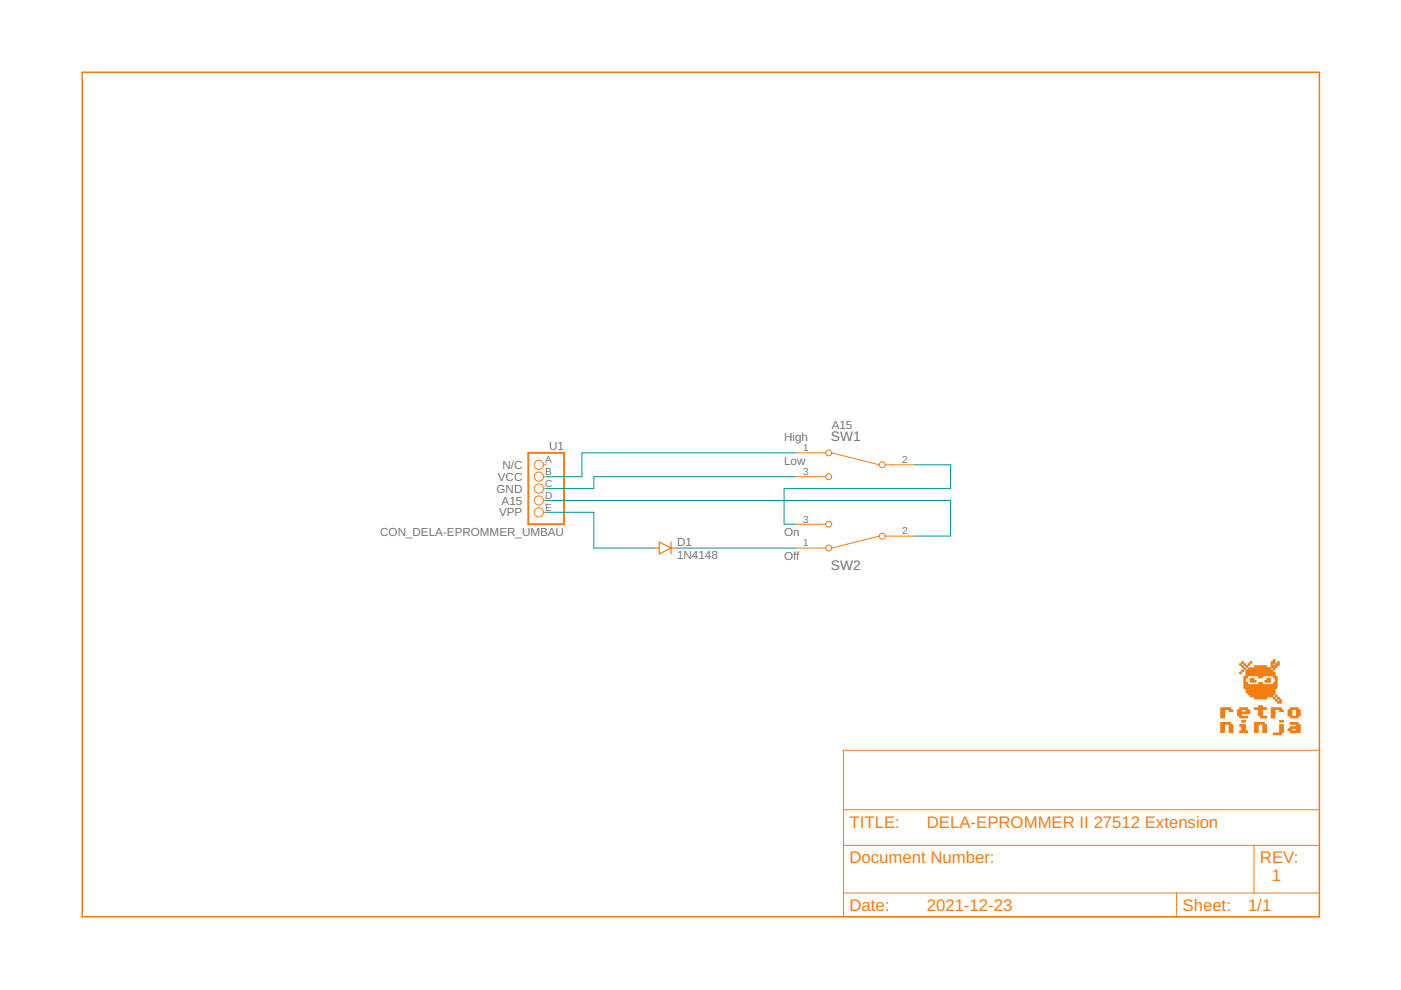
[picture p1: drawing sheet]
<svg xmlns="http://www.w3.org/2000/svg" width="297mm" height="210mm" viewBox="0 0 297 210" stroke-linecap="round" stroke-linejoin="round" font-family="sans-serif">
<path d="M112 96h7.6v15.1h-7.6z" fill="none" stroke="#f57c10" stroke-width=".42"/>
<g fill="none" stroke="#f57c10" stroke-width=".21">
<path d="M115.3 98.6h.5M168.8 96h6.3M175.1 96a.64 .64 0 0 1 .6-.6 .64 .64 0 0 1 .6 .6M175.1 96a.63 .63 0 0 0 .6 .6 .63 .63 0 0 0 .6-.6M176.3 96l10.1 2.6M186.4 98.6a.64 .64 0 0 0 .6 .6 .64 .64 0 0 0 .7-.6M186.4 98.6a.63 .63 0 0 1 .6-.7 .63 .63 0 0 1 .7 .7M187.7 98.6h6.3M115.3 101.1h.5M115.3 103.6h.5M115.3 106.1h.5M115.3 108.6h.5"/>
<path d="M168.8 101.1h6.3M168.8 116.2h6.3M168.8 111.1h6.3M175.1 116.2a.64 .64 0 0 0 .6 .6 .64 .64 0 0 0 .6-.6M175.1 116.2a.63 .63 0 0 1 .6-.6 .63 .63 0 0 1 .6 .6M186.4 113.7a.64 .64 0 0 1 .6-.6 .64 .64 0 0 1 .7 .6M186.4 113.7a.63 .63 0 0 0 .6 .6 .63 .63 0 0 0 .7-.6M186.4 113.7l-10.1 2.5M187.7 113.7h6.3M178.9 159.1h100.8v35.3h-100.8zM178.9 179.2h100.8M178.9 171.7h100.8"/>
<path d="M265.9 179.2v10.1M178.9 189.3h100.8M249.5 189.3v5.1"/>
<circle cx="114.3" cy="98.6" r=".97"/>
<circle cx="114.3" cy="106.1" r=".97"/>
<circle cx="114.3" cy="103.6" r=".97"/>
<circle cx="114.3" cy="108.6" r=".97"/>
<circle cx="114.3" cy="101.1" r=".97"/>
<circle cx="175.7" cy="101.1" r=".63"/>
<circle cx="175.7" cy="111.2" r=".63"/>
</g>
<path d="M138.5 116.2h1.3M139.8 114.9l2.5 1.3-2.5 1.3zM142.3 114.9v2.6M142.3 116.2h1.3" fill="none" stroke="#f57c10" stroke-width=".25"/>
<path d="M17.4 15.3h262.3v179.1h-262.3z" fill="none" stroke="#f57c10" stroke-width=".32"/>
<g fill="#f57c10" stroke="#f57c10" stroke-width=".21">
<circle cx="259" cy="155.2" r=".21"/>
<circle cx="259.4" cy="155.2" r=".21"/>
<circle cx="259" cy="154.7" r=".21"/>
<circle cx="259.4" cy="154.7" r=".21"/>
<circle cx="259" cy="154.3" r=".21"/>
<circle cx="259.4" cy="154.3" r=".21"/>
<circle cx="259" cy="153.8" r=".21"/>
<circle cx="259.4" cy="153.8" r=".21"/>
<circle cx="260.8" cy="155.2" r=".21"/>
<circle cx="261.2" cy="155.2" r=".21"/>
<circle cx="260.8" cy="154.7" r=".21"/>
<circle cx="261.2" cy="154.7" r=".21"/>
<circle cx="260.8" cy="154.3" r=".21"/>
<circle cx="261.2" cy="154.3" r=".21"/>
<circle cx="260.8" cy="153.8" r=".21"/>
<circle cx="261.2" cy="153.8" r=".21"/>
<circle cx="259" cy="153.4" r=".21"/>
<circle cx="259.4" cy="153.4" r=".21"/>
<circle cx="259.9" cy="153.4" r=".21"/>
<circle cx="260.3" cy="153.4" r=".21"/>
<circle cx="260.8" cy="153.4" r=".21"/>
<circle cx="261.2" cy="150.7" r=".21"/>
<circle cx="259" cy="152" r=".21"/>
<circle cx="259.4" cy="152" r=".21"/>
<circle cx="259" cy="151.6" r=".21"/>
<circle cx="259.4" cy="151.6" r=".21"/>
<circle cx="259" cy="151.1" r=".21"/>
<circle cx="259.4" cy="151.1" r=".21"/>
<circle cx="259" cy="150.7" r=".21"/>
<circle cx="259.4" cy="150.7" r=".21"/>
<circle cx="259" cy="150.3" r=".21"/>
<circle cx="259.4" cy="150.3" r=".21"/>
<circle cx="259.9" cy="150.3" r=".21"/>
<circle cx="260.3" cy="150.3" r=".21"/>
<circle cx="260.8" cy="150.7" r=".21"/>
<circle cx="260.8" cy="150.3" r=".21"/>
<circle cx="263" cy="155.2" r=".21"/>
<circle cx="263.5" cy="155.2" r=".21"/>
<circle cx="263.9" cy="155.2" r=".21"/>
<circle cx="263.5" cy="154.7" r=".21"/>
<circle cx="263.9" cy="154.7" r=".21"/>
<circle cx="263.5" cy="154.3" r=".21"/>
<circle cx="263.9" cy="154.3" r=".21"/>
<circle cx="263" cy="153.8" r=".21"/>
<circle cx="263.5" cy="153.8" r=".21"/>
<circle cx="263.9" cy="153.8" r=".21"/>
<circle cx="263.5" cy="152.9" r=".21"/>
<circle cx="263.9" cy="152.9" r=".21"/>
<circle cx="264.3" cy="155.2" r=".21"/>
<circle cx="266.1" cy="155.2" r=".21"/>
<circle cx="266.6" cy="155.2" r=".21"/>
<circle cx="266.1" cy="154.7" r=".21"/>
<circle cx="266.6" cy="154.7" r=".21"/>
<circle cx="266.1" cy="154.3" r=".21"/>
<circle cx="266.6" cy="154.3" r=".21"/>
<circle cx="266.1" cy="153.8" r=".21"/>
<circle cx="266.6" cy="153.8" r=".21"/>
<circle cx="267.9" cy="155.2" r=".21"/>
<circle cx="268.4" cy="155.2" r=".21"/>
<circle cx="267.9" cy="154.7" r=".21"/>
<circle cx="268.4" cy="154.7" r=".21"/>
<circle cx="267.9" cy="154.3" r=".21"/>
<circle cx="268.4" cy="154.3" r=".21"/>
<circle cx="267.9" cy="153.8" r=".21"/>
<circle cx="268.4" cy="153.8" r=".21"/>
<circle cx="266.1" cy="153.4" r=".21"/>
<circle cx="266.6" cy="153.4" r=".21"/>
<circle cx="267" cy="153.4" r=".21"/>
<circle cx="267.5" cy="153.4" r=".21"/>
<circle cx="267.9" cy="153.4" r=".21"/>
<circle cx="263" cy="152" r=".21"/>
<circle cx="263.5" cy="152" r=".21"/>
<circle cx="263.9" cy="152" r=".21"/>
<circle cx="262.6" cy="151.6" r=".21"/>
<circle cx="263" cy="151.6" r=".21"/>
<circle cx="262.6" cy="151.1" r=".21"/>
<circle cx="263" cy="151.1" r=".21"/>
<circle cx="263.5" cy="151.1" r=".21"/>
<circle cx="263.9" cy="151.1" r=".21"/>
<circle cx="262.6" cy="150.7" r=".21"/>
<circle cx="263" cy="150.7" r=".21"/>
<circle cx="263" cy="150.3" r=".21"/>
<circle cx="263.5" cy="150.3" r=".21"/>
<circle cx="263.9" cy="150.3" r=".21"/>
<circle cx="264.3" cy="152" r=".21"/>
<circle cx="264.3" cy="151.1" r=".21"/>
<circle cx="264.8" cy="151.1" r=".21"/>
<circle cx="264.3" cy="150.7" r=".21"/>
<circle cx="264.8" cy="150.7" r=".21"/>
<circle cx="264.3" cy="150.3" r=".21"/>
<circle cx="269.7" cy="152" r=".21"/>
<circle cx="270.1" cy="152" r=".21"/>
<circle cx="269.7" cy="151.6" r=".21"/>
<circle cx="270.1" cy="151.6" r=".21"/>
<circle cx="269.7" cy="151.1" r=".21"/>
<circle cx="270.1" cy="151.1" r=".21"/>
<circle cx="269.7" cy="150.7" r=".21"/>
<circle cx="270.1" cy="150.7" r=".21"/>
<circle cx="269.7" cy="150.3" r=".21"/>
<circle cx="270.1" cy="150.3" r=".21"/>
<circle cx="270.6" cy="150.3" r=".21"/>
<circle cx="271" cy="150.3" r=".21"/>
<circle cx="271.5" cy="150.7" r=".21"/>
<circle cx="271.9" cy="150.7" r=".21"/>
<circle cx="271.5" cy="150.3" r=".21"/>
<circle cx="267.5" cy="152" r=".21"/>
<circle cx="267.9" cy="152" r=".21"/>
<circle cx="268.4" cy="152" r=".21"/>
<circle cx="267" cy="151.6" r=".21"/>
<circle cx="267.5" cy="151.6" r=".21"/>
<circle cx="267" cy="151.1" r=".21"/>
<circle cx="267.5" cy="151.1" r=".21"/>
<circle cx="267" cy="150.7" r=".21"/>
<circle cx="267.5" cy="150.7" r=".21"/>
<circle cx="266.1" cy="150.3" r=".21"/>
<circle cx="266.6" cy="150.3" r=".21"/>
<circle cx="267" cy="150.3" r=".21"/>
<circle cx="267.5" cy="150.3" r=".21"/>
<circle cx="267.9" cy="150.3" r=".21"/>
<circle cx="268.4" cy="150.3" r=".21"/>
<circle cx="267" cy="149.8" r=".21"/>
<circle cx="267.5" cy="149.8" r=".21"/>
<circle cx="273.7" cy="155.2" r=".21"/>
<circle cx="274.2" cy="155.2" r=".21"/>
<circle cx="274.6" cy="155.2" r=".21"/>
<circle cx="273.3" cy="154.7" r=".21"/>
<circle cx="273.7" cy="154.7" r=".21"/>
<circle cx="273.7" cy="154.3" r=".21"/>
<circle cx="274.2" cy="154.3" r=".21"/>
<circle cx="274.6" cy="154.3" r=".21"/>
<circle cx="273.7" cy="153.4" r=".21"/>
<circle cx="274.2" cy="153.4" r=".21"/>
<circle cx="274.6" cy="153.4" r=".21"/>
<circle cx="275" cy="155.2" r=".21"/>
<circle cx="275.5" cy="155.2" r=".21"/>
<circle cx="275" cy="154.7" r=".21"/>
<circle cx="275.5" cy="154.7" r=".21"/>
<circle cx="275" cy="154.3" r=".21"/>
<circle cx="275.5" cy="154.3" r=".21"/>
<circle cx="275" cy="153.8" r=".21"/>
<circle cx="275.5" cy="153.8" r=".21"/>
<circle cx="275" cy="153.4" r=".21"/>
<circle cx="273.7" cy="152" r=".21"/>
<circle cx="274.2" cy="152" r=".21"/>
<circle cx="274.6" cy="152" r=".21"/>
<circle cx="273.3" cy="151.6" r=".21"/>
<circle cx="273.7" cy="151.6" r=".21"/>
<circle cx="273.3" cy="151.1" r=".21"/>
<circle cx="273.7" cy="151.1" r=".21"/>
<circle cx="273.3" cy="150.7" r=".21"/>
<circle cx="273.7" cy="150.7" r=".21"/>
<circle cx="273.7" cy="150.3" r=".21"/>
<circle cx="274.2" cy="150.3" r=".21"/>
<circle cx="274.6" cy="150.3" r=".21"/>
<circle cx="275" cy="152" r=".21"/>
<circle cx="275" cy="151.6" r=".21"/>
<circle cx="275.5" cy="151.6" r=".21"/>
<circle cx="275" cy="151.1" r=".21"/>
<circle cx="275.5" cy="151.1" r=".21"/>
<circle cx="275" cy="150.7" r=".21"/>
<circle cx="275.5" cy="150.7" r=".21"/>
<circle cx="275" cy="150.3" r=".21"/>
<circle cx="271.5" cy="155.2" r=".21"/>
<circle cx="271.9" cy="155.2" r=".21"/>
<circle cx="271.5" cy="154.7" r=".21"/>
<circle cx="271.9" cy="154.7" r=".21"/>
<circle cx="271.5" cy="154.3" r=".21"/>
<circle cx="271.9" cy="154.3" r=".21"/>
<circle cx="271.5" cy="153.8" r=".21"/>
<circle cx="271.9" cy="153.8" r=".21"/>
<circle cx="271.5" cy="152.9" r=".21"/>
<circle cx="271.9" cy="152.9" r=".21"/>
<circle cx="270.1" cy="155.6" r=".21"/>
<circle cx="270.6" cy="155.6" r=".21"/>
<circle cx="271" cy="155.6" r=".21"/>
<circle cx="271.5" cy="155.6" r=".21"/>
<circle cx="263.9" cy="145.8" r=".21"/>
<circle cx="263.9" cy="145.4" r=".21"/>
<circle cx="263.9" cy="144.9" r=".21"/>
<circle cx="265.2" cy="147.6" r=".21"/>
<circle cx="265.7" cy="147.6" r=".21"/>
<circle cx="264.8" cy="147.1" r=".21"/>
<circle cx="265.2" cy="147.1" r=".21"/>
<circle cx="265.7" cy="147.1" r=".21"/>
<circle cx="264.3" cy="146.7" r=".21"/>
<circle cx="264.8" cy="146.7" r=".21"/>
<circle cx="265.2" cy="146.7" r=".21"/>
<circle cx="265.7" cy="146.7" r=".21"/>
<circle cx="266.1" cy="148" r=".21"/>
<circle cx="266.6" cy="148" r=".21"/>
<circle cx="267" cy="148" r=".21"/>
<circle cx="267.5" cy="148" r=".21"/>
<circle cx="266.1" cy="147.6" r=".21"/>
<circle cx="266.6" cy="147.6" r=".21"/>
<circle cx="267" cy="147.6" r=".21"/>
<circle cx="267.5" cy="147.6" r=".21"/>
<circle cx="266.1" cy="147.1" r=".21"/>
<circle cx="266.6" cy="147.1" r=".21"/>
<circle cx="267" cy="147.1" r=".21"/>
<circle cx="267.5" cy="147.1" r=".21"/>
<circle cx="266.1" cy="146.7" r=".21"/>
<circle cx="266.6" cy="146.7" r=".21"/>
<circle cx="267" cy="146.7" r=".21"/>
<circle cx="267.5" cy="146.7" r=".21"/>
<circle cx="267.9" cy="148" r=".21"/>
<circle cx="268.4" cy="148" r=".21"/>
<circle cx="267.9" cy="147.6" r=".21"/>
<circle cx="268.4" cy="147.6" r=".21"/>
<circle cx="268.8" cy="147.6" r=".21"/>
<circle cx="269.2" cy="147.6" r=".21"/>
<circle cx="267.9" cy="147.1" r=".21"/>
<circle cx="268.4" cy="147.1" r=".21"/>
<circle cx="268.8" cy="147.1" r=".21"/>
<circle cx="269.2" cy="147.1" r=".21"/>
<circle cx="267.9" cy="146.7" r=".21"/>
<circle cx="268.4" cy="146.7" r=".21"/>
<circle cx="268.8" cy="146.7" r=".21"/>
<circle cx="269.2" cy="146.7" r=".21"/>
<circle cx="264.3" cy="146.2" r=".21"/>
<circle cx="264.8" cy="146.2" r=".21"/>
<circle cx="265.2" cy="146.2" r=".21"/>
<circle cx="265.7" cy="146.2" r=".21"/>
<circle cx="264.3" cy="145.8" r=".21"/>
<circle cx="264.8" cy="145.8" r=".21"/>
<circle cx="265.2" cy="145.8" r=".21"/>
<circle cx="265.7" cy="145.8" r=".21"/>
<circle cx="264.3" cy="145.4" r=".21"/>
<circle cx="264.8" cy="145.4" r=".21"/>
<circle cx="265.2" cy="145.4" r=".21"/>
<circle cx="265.7" cy="145.4" r=".21"/>
<circle cx="264.3" cy="144.9" r=".21"/>
<circle cx="266.1" cy="146.2" r=".21"/>
<circle cx="266.6" cy="146.2" r=".21"/>
<circle cx="267" cy="146.2" r=".21"/>
<circle cx="267.5" cy="146.2" r=".21"/>
<circle cx="266.1" cy="145.8" r=".21"/>
<circle cx="266.6" cy="145.8" r=".21"/>
<circle cx="267" cy="145.8" r=".21"/>
<circle cx="267.5" cy="145.8" r=".21"/>
<circle cx="266.1" cy="145.4" r=".21"/>
<circle cx="266.6" cy="145.4" r=".21"/>
<circle cx="267" cy="145.4" r=".21"/>
<circle cx="267.5" cy="145.4" r=".21"/>
<circle cx="267" cy="144.9" r=".21"/>
<circle cx="267.5" cy="144.9" r=".21"/>
<circle cx="267.9" cy="146.2" r=".21"/>
<circle cx="268.4" cy="146.2" r=".21"/>
<circle cx="268.8" cy="146.2" r=".21"/>
<circle cx="269.2" cy="146.2" r=".21"/>
<circle cx="267.9" cy="145.8" r=".21"/>
<circle cx="268.4" cy="145.8" r=".21"/>
<circle cx="268.8" cy="145.8" r=".21"/>
<circle cx="269.2" cy="145.8" r=".21"/>
<circle cx="267.9" cy="145.4" r=".21"/>
<circle cx="268.4" cy="145.4" r=".21"/>
<circle cx="268.8" cy="145.4" r=".21"/>
<circle cx="269.2" cy="145.4" r=".21"/>
<circle cx="271" cy="148.9" r=".21"/>
<circle cx="270.6" cy="148.5" r=".21"/>
<circle cx="271.5" cy="148.9" r=".21"/>
<circle cx="271.5" cy="148.5" r=".21"/>
<circle cx="270.1" cy="148" r=".21"/>
<circle cx="271" cy="148" r=".21"/>
<circle cx="269.7" cy="147.6" r=".21"/>
<circle cx="270.6" cy="147.6" r=".21"/>
<circle cx="269.7" cy="147.1" r=".21"/>
<circle cx="270.1" cy="147.1" r=".21"/>
<circle cx="269.7" cy="146.7" r=".21"/>
<circle cx="270.1" cy="146.7" r=".21"/>
<circle cx="269.7" cy="146.2" r=".21"/>
<circle cx="270.1" cy="146.2" r=".21"/>
<circle cx="269.7" cy="145.8" r=".21"/>
<circle cx="270.1" cy="145.8" r=".21"/>
<circle cx="270.6" cy="145.8" r=".21"/>
<circle cx="269.7" cy="145.4" r=".21"/>
<circle cx="270.1" cy="145.4" r=".21"/>
<circle cx="270.6" cy="145.4" r=".21"/>
<circle cx="270.1" cy="144.9" r=".21"/>
<circle cx="270.6" cy="144.9" r=".21"/>
<circle cx="263.9" cy="144.5" r=".21"/>
<circle cx="263.9" cy="144" r=".21"/>
<circle cx="263.9" cy="143.6" r=".21"/>
<circle cx="263.5" cy="142.2" r=".21"/>
<circle cx="263" cy="142.7" r=".21"/>
<circle cx="263" cy="140.9" r=".21"/>
<circle cx="263.5" cy="141.3" r=".21"/>
<circle cx="263.9" cy="140.9" r=".21"/>
<circle cx="263.5" cy="140.4" r=".21"/>
<circle cx="265.7" cy="144.5" r=".21"/>
<circle cx="265.2" cy="144" r=".21"/>
<circle cx="265.7" cy="144" r=".21"/>
<circle cx="264.3" cy="143.6" r=".21"/>
<circle cx="264.3" cy="143.1" r=".21"/>
<circle cx="264.8" cy="143.1" r=".21"/>
<circle cx="265.2" cy="143.1" r=".21"/>
<circle cx="265.7" cy="143.1" r=".21"/>
<circle cx="266.1" cy="144.5" r=".21"/>
<circle cx="265.2" cy="144.5" r=".21"/>
<circle cx="267" cy="143.6" r=".21"/>
<circle cx="267.5" cy="143.6" r=".21"/>
<circle cx="266.1" cy="143.1" r=".21"/>
<circle cx="266.6" cy="143.1" r=".21"/>
<circle cx="267" cy="143.1" r=".21"/>
<circle cx="267.5" cy="143.1" r=".21"/>
<circle cx="268.4" cy="144.5" r=".21"/>
<circle cx="268.8" cy="144.5" r=".21"/>
<circle cx="269.2" cy="144.5" r=".21"/>
<circle cx="268.8" cy="144" r=".21"/>
<circle cx="269.2" cy="144" r=".21"/>
<circle cx="267.9" cy="143.1" r=".21"/>
<circle cx="268.4" cy="143.1" r=".21"/>
<circle cx="268.8" cy="143.1" r=".21"/>
<circle cx="269.2" cy="143.1" r=".21"/>
<circle cx="264.3" cy="142.7" r=".21"/>
<circle cx="264.8" cy="142.7" r=".21"/>
<circle cx="265.2" cy="142.7" r=".21"/>
<circle cx="265.7" cy="142.7" r=".21"/>
<circle cx="264.8" cy="142.2" r=".21"/>
<circle cx="265.2" cy="142.2" r=".21"/>
<circle cx="265.7" cy="142.2" r=".21"/>
<circle cx="265.2" cy="141.8" r=".21"/>
<circle cx="265.7" cy="141.8" r=".21"/>
<circle cx="266.1" cy="142.7" r=".21"/>
<circle cx="266.6" cy="142.7" r=".21"/>
<circle cx="267" cy="142.7" r=".21"/>
<circle cx="267.5" cy="142.7" r=".21"/>
<circle cx="266.1" cy="142.2" r=".21"/>
<circle cx="266.6" cy="142.2" r=".21"/>
<circle cx="267" cy="142.2" r=".21"/>
<circle cx="267.5" cy="142.2" r=".21"/>
<circle cx="266.1" cy="141.8" r=".21"/>
<circle cx="266.6" cy="141.8" r=".21"/>
<circle cx="267" cy="141.8" r=".21"/>
<circle cx="267.5" cy="141.8" r=".21"/>
<circle cx="266.1" cy="141.3" r=".21"/>
<circle cx="266.6" cy="141.3" r=".21"/>
<circle cx="267" cy="141.3" r=".21"/>
<circle cx="267.5" cy="141.3" r=".21"/>
<circle cx="267.9" cy="142.7" r=".21"/>
<circle cx="268.4" cy="142.7" r=".21"/>
<circle cx="268.8" cy="142.7" r=".21"/>
<circle cx="269.2" cy="142.7" r=".21"/>
<circle cx="267.9" cy="142.2" r=".21"/>
<circle cx="268.4" cy="142.2" r=".21"/>
<circle cx="268.8" cy="142.2" r=".21"/>
<circle cx="269.2" cy="142.2" r=".21"/>
<circle cx="267.9" cy="141.8" r=".21"/>
<circle cx="268.4" cy="141.8" r=".21"/>
<circle cx="268.8" cy="141.8" r=".21"/>
<circle cx="269.2" cy="141.8" r=".21"/>
<circle cx="267.9" cy="141.3" r=".21"/>
<circle cx="268.4" cy="141.3" r=".21"/>
<circle cx="264.8" cy="140.9" r=".21"/>
<circle cx="264.3" cy="141.3" r=".21"/>
<circle cx="263.9" cy="141.8" r=".21"/>
<circle cx="265.2" cy="140.4" r=".21"/>
<circle cx="270.6" cy="144.5" r=".21"/>
<circle cx="270.6" cy="144" r=".21"/>
<circle cx="270.1" cy="143.6" r=".21"/>
<circle cx="270.6" cy="143.6" r=".21"/>
<circle cx="269.7" cy="143.1" r=".21"/>
<circle cx="270.1" cy="143.1" r=".21"/>
<circle cx="269.7" cy="142.7" r=".21"/>
<circle cx="270.1" cy="142.7" r=".21"/>
<circle cx="269.7" cy="142.2" r=".21"/>
<circle cx="269.7" cy="140.9" r=".21"/>
<circle cx="270.6" cy="140.9" r=".21"/>
<circle cx="271" cy="140.9" r=".21"/>
<circle cx="269.7" cy="140.4" r=".21"/>
<circle cx="270.1" cy="140.4" r=".21"/>
<circle cx="271" cy="140.4" r=".21"/>
<circle cx="270.1" cy="140" r=".21"/>
<circle cx="269.7" cy="141.3" r=".21"/>
<circle cx="270.1" cy="141.8" r=".21"/>
<circle cx="270.1" cy="141.3" r=".21"/>
<circle cx="270.6" cy="141.3" r=".21"/>
<circle cx="264.8" cy="141.8" r=".21"/>
<circle cx="264.3" cy="142.2" r=".21"/>
</g>
<path d="M168.8 96h-45.4v5.1h-7.6M194 98.6h7.5v5h-35.3v7.5h2.6M115.8 108.6h10.1v7.6h12.6M115.8 106.1h85.7v7.6h-7.5M143.6 116.2h25.2M168.8 101.1h-42.9v2.5h-10.1" fill="none" stroke="#009292" stroke-width=".21"/>
<g font-size="3.6" fill="#f57c10">
<text x="180.1" y="175.5">TITLE:</text>
<text x="196.5" y="175.5">DELA-EPROMMER II 27512 Extension</text>
<text x="180.1" y="183">Document Number:</text>
<text x="267.1" y="183">REV:</text>
<text x="269.7" y="186.8">1</text>
<text x="180.1" y="193.1">Date:</text>
<text x="196.5" y="193.1">2021-12-23</text>
<text x="250.7" y="193.1">Sheet:</text>
<text x="264.6" y="193.1">1/1</text>
</g>
<g font-size="2.9" fill="#757575">
<text x="176.2" y="93.5">SW1</text>
<text x="176.2" y="120.8">SW2</text>
</g>
<g font-size="2.5" fill="#757575">
<text x="116.4" y="95.4">U1</text>
<text x="166.2" y="93.5">High</text>
<text x="176.3" y="91">A15</text>
<text x="105.6" y="101.9">VCC</text>
<text x="106.5" y="99.4">N/C</text>
<text x="166.2" y="98.5">Low</text>
<text x="105.3" y="104.5">GND</text>
<text x="106.4" y="107">A15</text>
<text x="80.6" y="113.7">CON_DELA-EPROMMER_UMBAU</text>
<text x="105.8" y="109.5">VPP</text>
<text x="166.2" y="113.7">On</text>
<text x="143.5" y="118.5">1N4148</text>
<text x="143.5" y="115.7">D1</text>
<text x="166.2" y="118.7">Off</text>
</g>
<g font-size="2.1" fill="#757575">
<text x="170.3" y="95.7">1</text>
<text x="115.6" y="98.2">A</text>
<text x="115.6" y="100.7">B</text>
<text x="170.3" y="100.7">3</text>
<text x="191.3" y="98.2">2</text>
<text x="115.6" y="103.2">C</text>
<text x="115.6" y="105.8">D</text>
<text x="115.6" y="108.3">E</text>
<text x="170.3" y="110.8">3</text>
<text x="191.3" y="113.3">2</text>
<text x="170.3" y="115.8">1</text>
</g>
</svg>
